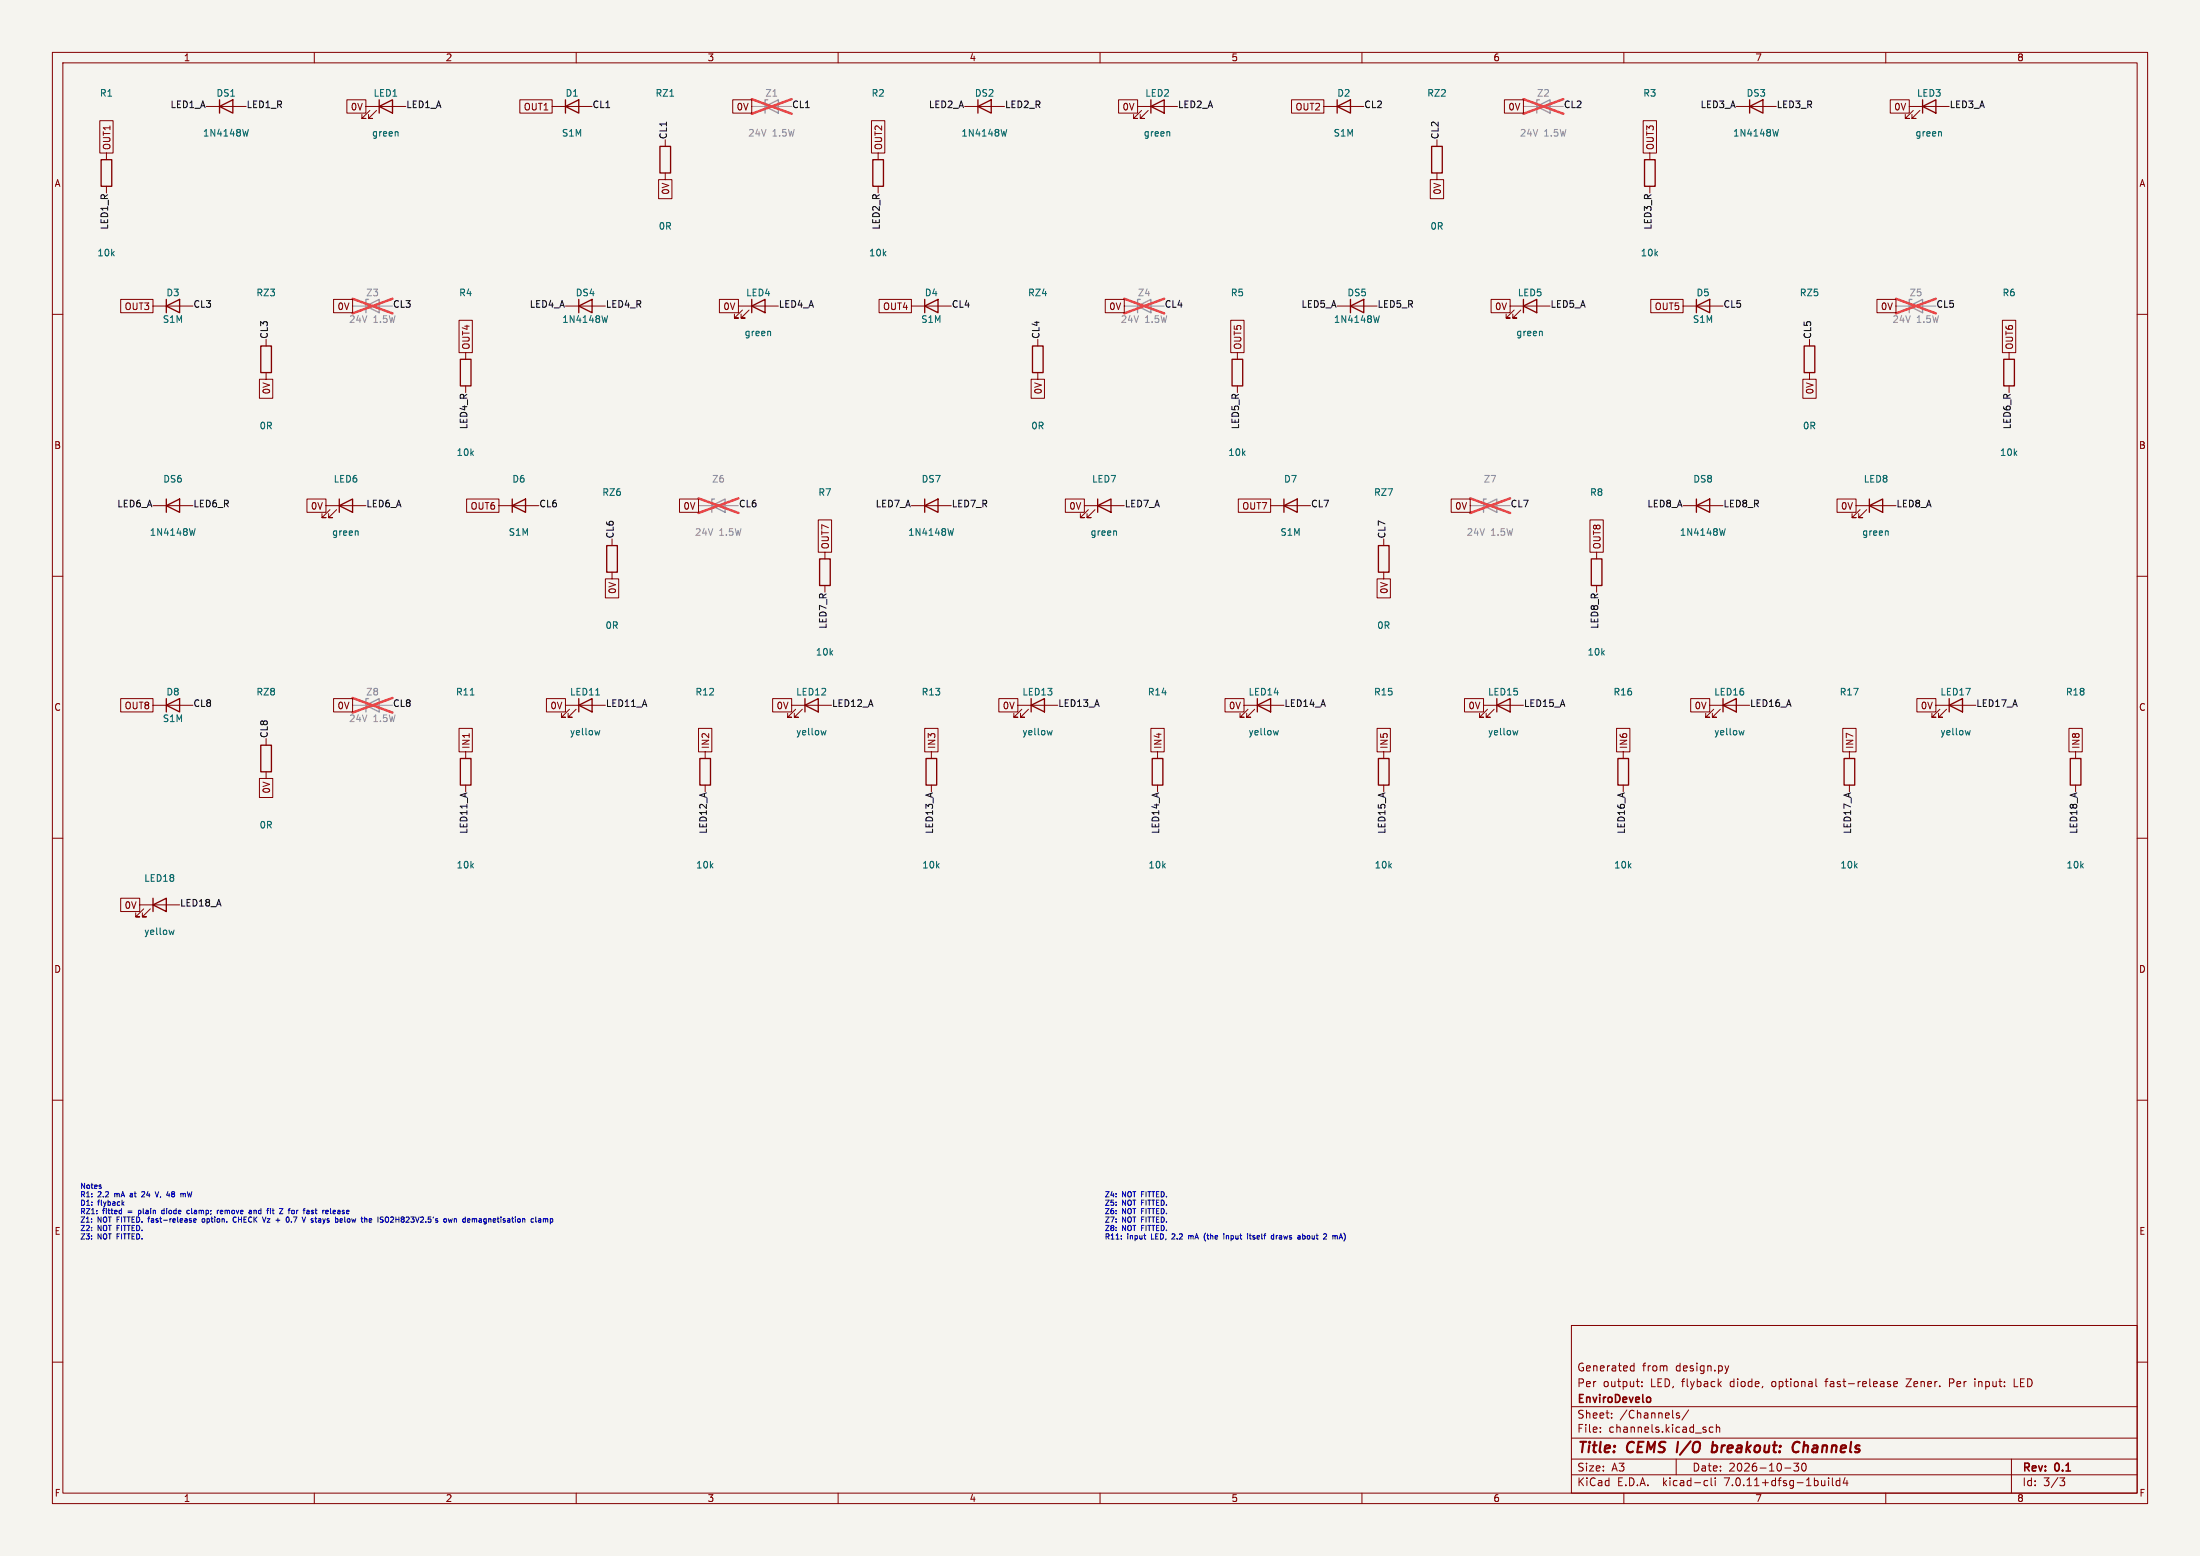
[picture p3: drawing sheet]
<svg xmlns="http://www.w3.org/2000/svg" width="420mm" height="297mm" viewBox="0 0 420 297" stroke-linecap="round" stroke-linejoin="round" font-family="sans-serif">
<path d="M0 0h420v297h-420z" fill="#f5f4ef" stroke="#f5f4ef" stroke-width=".19"/>
<g fill="none" stroke="#840000" stroke-width=".19">
<path d="M10 10h400v277h-400zM12 12h396v273h-396zM60 10v2M66.2 19.1h3.6v2.5h-3.6zM99.2 19.1h6.2v2.5h-6.2zM110 10v2M139.9 19.1h3.6v2.5h-3.6zM160 10v2M210 10v2M213.5 19.1h3.7v2.5h-3.7zM246.6 19.1h6.1v2.5h-6.1zM260 10v2"/>
<path d="M287.2 19.1h3.6v2.5h-3.6zM310 10v2M360 10v2M360.9 19.1h3.6v2.5h-3.6zM19 23h2.6v6.2h-2.6zM20.3 29.2v1.3M20.3 35.6v1.2M39.4 20.3h7.6M69.8 20.3h7.7M70.6 21.1l-1.5 1.5h.7h-.7v-.8M71.9 21.1l-1.5 1.5h.7h-.7v-.8M105.4 20.3h7.6"/>
<path d="M125.7 34.3h2.6v3.6h-2.6zM127 26.7v1.2M127 33v1.3M166.4 23h2.5v6.2h-2.5zM167.6 29.2v1.3M167.6 35.6v1.2M184.1 20.3h7.7M217.2 20.3h7.6M217.9 21.1l-1.5 1.5h.8h-.8v-.8M219.2 21.1l-1.5 1.5h.7h-.7v-.8M252.7 20.3h7.6M273 34.3h2.6v3.6h-2.6z"/>
<path d="M274.3 26.7v1.2M274.3 33v1.3M313.7 23h2.5v6.2h-2.5zM315 29.2v1.3M315 35.6v1.2M331.5 20.3h7.6M364.5 20.3h7.6M365.3 21.1l-1.6 1.5h.8h-.8v-.8M366.5 21.1l-1.5 1.5h.8h-.8v-.8M10 60h2M23 57.1h6.2v2.6h-6.2zM29.2 58.4h7.6"/>
<path d="M63.7 57.1h3.6v2.6h-3.6zM107.9 58.4h7.7M137.3 57.1h3.7v2.6h-3.7zM141 58.4h7.6M141.7 59.2l-1.5 1.5h.8h-.8v-.8M143 59.2l-1.5 1.5h.7h-.7v-.8M167.8 57.1h6.2v2.6h-6.2zM174 58.4h7.6M211 57.1h3.6v2.6h-3.6zM255.3 58.4h7.6M284.7 57.1h3.6v2.6h-3.6zM288.3 58.4h7.6"/>
<path d="M289.1 59.2l-1.6 1.5h.8h-.8v-.8M290.3 59.2l-1.5 1.5h.8h-.8v-.8M315.1 57.1h6.2v2.6h-6.2zM321.3 58.4h7.6M358.3 57.1h3.6v2.6h-3.6zM408 60h2M49.5 72.4h2.6v3.6h-2.6zM50.8 64.8v1.2M50.8 71.1v1.3M87.6 61.1h2.6v6.2h-2.6zM88.9 67.3v1.3M88.9 73.7v1.2"/>
<path d="M196.8 72.4h2.6v3.6h-2.6zM198.1 64.8v1.2M198.1 71.1v1.3M234.9 61.1h2.6v6.2h-2.6zM236.2 67.3v1.3M236.2 73.7v1.2M344.2 72.4h2.5v3.6h-2.5zM345.4 64.8v1.2M345.4 71.1v1.3M382.3 61.1h2.5v6.2h-2.5zM383.5 67.3v1.3M383.5 73.7v1.2"/>
<path d="M29.2 96.5h7.6M58.6 95.2h3.6v2.6h-3.6zM62.2 96.5h7.6M63 97.3l-1.5 1.5h.7h-.7v-.8M64.3 97.3l-1.6 1.5h.8h-.8v-.8M89.1 95.2h6.1v2.6h-6.1zM95.2 96.5h7.7M129.7 95.2h3.6v2.6h-3.6zM156.2 99.2h2.6v6.2h-2.6zM174 96.5h7.6M203.4 95.2h3.6v2.6h-3.6zM207 96.5h7.6"/>
<path d="M207.8 97.3l-1.6 1.5h.8h-.8v-.8M209 97.3l-1.5 1.5h.8h-.8v-.8M236.4 95.2h6.2v2.6h-6.2zM242.6 96.5h7.6M277 95.2h3.7v2.6h-3.7zM303.5 99.2h2.6v6.2h-2.6zM321.3 96.5h7.6M350.7 95.2h3.6v2.6h-3.6zM354.3 96.5h7.6M355.1 97.3l-1.5 1.5h.7h-.7v-.8M356.4 97.3l-1.6 1.5h.8h-.8v-.8M10 110h2"/>
<path d="M115.6 110.5h2.5v3.6h-2.5zM116.8 102.9v1.2M116.8 109.2v1.3M157.5 105.4v1.3M157.5 111.8v1.2M262.9 110.5h2.5v3.6h-2.5zM264.2 102.9v1.2M264.2 109.2v1.3M304.8 105.4v1.3M304.8 111.8v1.2M408 110h2M23 133.3h6.2v2.6h-6.2z"/>
<path d="M29.2 134.6h7.6M63.7 133.3h3.6v2.6h-3.6zM87.6 139h2.6v4.5h-2.6zM104.3 133.3h3.6v2.6h-3.6zM107.9 134.6h7.7M108.7 135.4l-1.5 1.5h.7h-.7v-.8M110 135.4l-1.5 1.5h.7h-.7v-.8M133.3 139h2.6v4.5h-2.6zM147.5 133.3h3.6v2.6h-3.6zM151.1 134.6h7.6M151.9 135.4l-1.5 1.5h.7h-.7v-.8M153.2 135.4l-1.6 1.5h.8h-.8v-.8"/>
<path d="M176.5 139h2.6v4.5h-2.6zM190.7 133.3h3.6v2.6h-3.6zM194.3 134.6h7.6M195.1 135.4l-1.6 1.5h.8h-.8v-.8M196.3 135.4l-1.5 1.5h.8h-.8v-.8M219.7 139h2.6v4.5h-2.6zM233.9 133.3h3.6v2.6h-3.6zM237.5 134.6h7.6M238.3 135.4l-1.6 1.5h.8h-.8v-.8M239.5 135.4l-1.5 1.5h.8h-.8v-.8M262.9 139h2.5v4.5h-2.5zM279.6 133.3h3.6v2.6h-3.6z"/>
<path d="M283.2 134.6h7.6M284 135.4l-1.6 1.5h.8h-.8v-.8M285.2 135.4l-1.5 1.5h.8h-.8v-.8M308.6 139h2.5v4.5h-2.5zM322.8 133.3h3.6v2.6h-3.6zM326.4 134.6h7.6M327.2 135.4l-1.6 1.5h.8h-.8v-.8M328.4 135.4l-1.5 1.5h.8h-.8v-.8M351.8 139h2.5v4.5h-2.5zM365.9 133.3h3.7v2.6h-3.7zM369.6 134.6h7.6M370.3 135.4l-1.5 1.5h.8h-.8v-.8"/>
<path d="M371.6 135.4l-1.5 1.5h.7h-.7v-.8M395 139h2.5v4.5h-2.5zM10 160h2M49.5 148.6h2.6v3.6h-2.6zM50.8 141v1.2M50.8 147.3v1.3M88.9 143.5v1.3M88.9 149.9v1.2M134.6 143.5v1.3M134.6 149.9v1.2M177.8 143.5v1.3M177.8 149.9v1.2"/>
<path d="M221 143.5v1.3M221 149.9v1.2M264.2 143.5v1.3M264.2 149.9v1.2M309.9 143.5v1.3M309.9 149.9v1.2M353.1 143.5v1.3M353.1 149.9v1.2M396.2 143.5v1.3M396.2 149.9v1.2M408 160h2M23 171.4h3.7v2.6h-3.7z"/>
<path d="M26.7 172.7h7.6M27.4 173.5l-1.5 1.5h.8h-.8v-.8M28.7 173.5l-1.5 1.5h.7h-.7v-.8M10 210h2M408 210h2M10 260h2M300 253h108v32h-108zM408 260h2M300 278.5h108M300 274.5h108M300 268.5h108M305.5 273.2v.2"/>
<path d="M305.5 272.5v.1M307.7 270.5v.2M307.7 269.8v.1M311.4 261.6h.5M311.4 260.8h.5M311.9 260.2v1.5M312.4 263.7h.5M312.8 264.7h.1M313.4 264.5v.2M313.4 263.8v.1M320 278.5v3M320.6 269.8l-.4-.1-.2 .2 .1 .2 .5 .2v.3h-.6"/>
<path d="M322.4 269.1l-1.3 1.9M327 272.5l-.4-.1-.3 .3 .1 .6h.6M327.7 272.5l.2-.1 .3 .1 .1 .9M327.7 271.9v1.5M328.2 264.1l.4 .6M328.6 263.7l-.6 .6M329.3 260.7l.4 1M329.7 261.7l-.2 .3M330 260.7l-.3 1M342.4 279.3h1l-.5 .6 .4 .1v.6l-.2 .2-.7-.2M344.2 279.4l.1-.1a.8 .8 0 0 1 .5 .7 .8 .8 0 0 1-.5 .8 1 1 0 0 1-.1-1.4zM346.7 263.2v1.3l.2 .2"/>
<path d="M360.5 263.7l.4 .1M360.5 264.2l.4 .1v.2l-.2 .2h-.3M361.5 264.2l.7-.2v-.2l-.5-.1-.2 .2 .1 .7h.6M363.9 263.2h1l-1 1.5h1M372.2 264h.5M372.7 263.2h-.5v1.5M377 263.2v.1M377 263.7v1M384 278.5v6.5M384.5 263.2v1.5h.7M60 285v2M110 285v2"/>
<path d="M160 285v2M210 285v2M260 285v2M300 281.5h108M310 285v2M325.6 282.6l.4 .1M326 283.5l-.4 .1M326.7 282.1v1.3l.2 .2M327.4 282.1v.1M327.4 282.6v1M340.7 280.2h1.2M349.1 282.1v.1"/>
<path d="M349.1 282.6v1M349.8 282.1v1.3l.2 .2M351.2 282.7l-.4-.1-.3 .3 .2 .6h.5M351.2 282.1v1.5M352.2 282l-.3 1.1h.9M352.6 282.6v1M360 285v2M393.2 282.1h1l-.5 .6 .4 .1 .1 .5-.3 .3h-.5"/>
</g>
<path d="M320.3 275.2l-.2 2M326.9 276h.8M327 275.2l-.2 2M327.6 277a.66 .66 0 0 1-.8 .1M343.6 275.4a.88 .88 0 0 0-1.1 0 .88 .88 0 0 0-.3 .9 .69 .69 0 0 0 .3 .8 .69 .69 0 0 0 .9-.1" fill="none" stroke="#840000" stroke-width=".4"/>
<path d="M315 266.8l.1 .2-.1 .6" fill="none" stroke="#840000" stroke-width=".3"/>
<g fill="none" stroke="#840000" stroke-width=".25">
<path d="M41.9 19.1v2.5M72.4 19.1v2.5M107.9 19.1v2.5M186.7 19.1v2.5M219.7 19.1v2.5M255.3 19.1v2.5M334 19.1v2.5M367 19.1v2.5M19.3 30.5h2v5.1h-2zM41.9 20.3l2.5-1.2v2.5zM72.4 20.3l2.5-1.2v2.5zM107.9 20.3l2.6-1.2v2.5z"/>
<path d="M126 27.9h2v5.1h-2zM166.6 30.5h2.1v5.1h-2.1zM186.7 20.3l2.5-1.2v2.5zM219.7 20.3l2.5-1.2v2.5zM255.3 20.3l2.5-1.2v2.5zM273.3 27.9h2v5.1h-2zM313.9 30.5h2.1v5.1h-2.1zM334 20.3l2.5-1.2v2.5zM367 20.3l2.6-1.2v2.5zM31.7 58.4l2.6-1.2v2.5zM31.7 57.2v2.5M110.5 58.4l2.5-1.2v2.5z"/>
<path d="M110.5 57.2v2.5M143.5 58.4l2.5-1.2v2.5zM143.5 57.2v2.5M176.5 58.4l2.6-1.2v2.5zM176.5 57.2v2.5M257.8 58.4l2.5-1.2v2.5zM257.8 57.2v2.5M290.8 58.4l2.6-1.2v2.5zM290.8 57.2v2.5M323.8 58.4l2.6-1.2v2.5zM323.8 57.2v2.5M49.8 66h2v5.1h-2z"/>
<path d="M87.9 68.6h2v5.1h-2zM197.1 66h2v5.1h-2zM235.2 68.6h2v5.1h-2zM344.4 66h2.1v5.1h-2.1zM382.5 68.6h2.1v5.1h-2.1zM31.7 96.5l2.6-1.2v2.5zM31.7 95.3v2.5M64.8 96.5l2.5-1.2v2.5zM64.8 95.3v2.5M97.8 96.5l2.5-1.2v2.5zM97.8 95.3v2.5M176.5 96.5l2.6-1.2v2.5z"/>
<path d="M176.5 95.3v2.5M209.5 96.5l2.6-1.2v2.5zM209.5 95.3v2.5M245.1 96.5l2.5-1.2v2.5zM245.1 95.3v2.5M323.8 96.5l2.6-1.2v2.5zM323.8 95.3v2.5M356.9 96.5l2.5-1.2v2.5zM356.9 95.3v2.5M115.8 104.1h2.1v5.1h-2.1zM156.5 106.7h2v5.1h-2zM263.1 104.1h2.1v5.1h-2.1z"/>
<path d="M303.8 106.7h2v5.1h-2zM31.7 134.6l2.6-1.2v2.5zM31.7 133.4v2.5M110.5 134.6l2.5-1.2v2.5zM110.5 133.4v2.5M153.7 134.6l2.5-1.2v2.5zM153.7 133.4v2.5M196.8 134.6l2.6-1.2v2.5zM196.8 133.4v2.5M240 134.6l2.6-1.2v2.5zM240 133.4v2.5M285.7 134.6l2.6-1.2v2.5z"/>
<path d="M285.7 133.4v2.5M328.9 134.6l2.6-1.2v2.5zM328.9 133.4v2.5M372.1 134.6l2.5-1.2v2.5zM372.1 133.4v2.5M49.8 142.2h2v5.1h-2zM87.9 144.8h2v5.1h-2zM133.6 144.8h2v5.1h-2zM176.8 144.8h2v5.1h-2zM220 144.8h2v5.1h-2zM263.1 144.8h2.1v5.1h-2.1zM308.9 144.8h2v5.1h-2z"/>
<path d="M352 144.8h2.1v5.1h-2.1zM395.2 144.8h2.1v5.1h-2.1zM29.2 172.7l2.5-1.2v2.5zM29.2 171.5v2.5"/>
</g>
<g fill="none" stroke="#006464" stroke-width=".19">
<path d="M47.4 24.7l-.3 1.3M75.9 25.2l.1 .8M192.2 24.7l-.3 1.3M223.2 25.2l.1 .8M339.5 24.7l-.3 1.3M370.6 25.2v.8M116 60.3l-.3 1.2M147 63.3l.1 .8M263.3 60.3l-.3 1.2M294.4 63.3v.8M37.3 100.9l-.3 1.3M68.3 101.4l.1 .8"/>
<path d="M182 100.9l-.3 1.3M213.1 101.4v.8M329.4 100.9l-.3 1.3M360.4 101.4l.1 .8M89.8 132.7h.7M113.7 132.7h.8M114.5 139.4l-.2 .9-.3-.6M157.7 139.4l-.3 .9-.2-.6M200.9 139.4l-.3 .9-.2-.6M244.1 139.4l-.3 .9-.2-.6M289.8 139.4l-.3 .9-.2-.6M333 139.4l-.3 .9-.2-.6"/>
<path d="M376.1 139.4l-.2 .9-.3-.6M33.2 177.5l-.2 .9-.3-.6"/>
</g>
<path d="M143.5 20.3h7.6M290.8 20.3h7.6M67.3 58.4h7.6M214.6 58.4h7.6M361.9 58.4h7.7M133.3 96.5h7.7M280.7 96.5h7.6M67.3 134.6h7.6" fill="none" stroke="#9c9b98" stroke-width=".19"/>
<g fill="none" stroke="#9c9b98" stroke-width=".25">
<path d="M146.6 19.1h-.6v2.5M293.9 19.1h-.5v2.5M146 20.3l2.6-1.2v2.5zM293.4 20.3l2.5-1.2v2.5zM69.8 58.4l2.6-1.2v2.5zM70.4 57.2h-.6v2.5M217.2 58.4l2.5-1.2v2.5zM217.7 57.2h-.5v2.5M364.5 58.4l2.5-1.2v2.5zM365 57.2h-.5v2.5M135.9 96.5l2.5-1.2v2.5zM136.4 95.3h-.5v2.5"/>
<path d="M283.2 96.5l2.5-1.2v2.5zM283.7 95.3h-.5v2.5M69.8 134.6l2.6-1.2v2.5zM70.4 133.4h-.6v2.5"/>
</g>
<g fill="none" stroke="#eb3a3d" stroke-width=".46">
<path d="M143.5 18.9l7.6 2.8M151.1 18.9l-7.6 2.8M290.8 18.9l7.6 2.8M298.4 18.9l-7.6 2.8M67.3 57l7.6 2.8M74.9 57l-7.6 2.8M214.6 57l7.6 2.8M222.2 57l-7.6 2.8M361.9 57l7.7 2.8M369.6 57l-7.7 2.8M133.3 95.1l7.7 2.8M141 95.1l-7.7 2.8"/>
<path d="M280.7 95.1l7.6 2.8M288.3 95.1l-7.6 2.8M67.3 133.2l7.6 2.8M74.9 133.2l-7.6 2.8"/>
</g>
<g fill="none" stroke="#0000c2" stroke-width=".19">
<path d="M19.3 226.6v.2M23.2 230.7v1M23.2 231.6l-.3 .1M23.4 229.7l.3 .4M23.7 229.4l-.4 .4M24.9 228.1v.3M26.4 231v1M26.4 231.6l.1 .1M26.5 231l-.1 .1M27.4 227.5l-.3 .1M27.6 227.9l-.6 .6h.6M29.6 227.5l.4 1 .3-1"/>
<path d="M31.2 231l-.3 .2v.4l.3 .1M31.8 228.1h.6M35 227.8h.3l.1 .7M36.1 231.1l-.2-.1-.2 .2 .1 .4h.3M36.4 233l.2 .1-.2 .2M37 232.8v.4h.4M37.4 232.9l-.4 .1M38.6 232.8v.4l.3 .1M41.5 231v.7M41.8 231l-.3 .2M42.4 231l-.3 .2v.4l.3 .1M42.5 231.3h-.4"/>
<path d="M44.5 232.5a.46 .46 0 0 0 0 .6 .46 .46 0 0 0 .6 .1M47.7 231l.3 .1v.6M48 231.6l-.3 .1M48 231.3h-.3M48.5 231v.7M48.6 231l-.1 .1M52 231h.3M52.1 230.7v.8l.2 .2M55 232.3l-.3 .2M55.6 233.2v.1M56.9 231l-.2 .1M59.5 231.3l.3 .1 .1 .1-.2 .2-.3-.1"/>
<path d="M59.5 231.1h.3M63.1 231.6l.1 .1M64 231.1l-.3-.1-.1 .2v.4h.4M64.1 231.3h-.5M65.3 232.7l.1 .2-.5 .1M65.8 232.3v.8l.2 .2M70.6 232.6l.3 .1 .1 .2-.5 .1M70.9 233.2l-.3 .1M74.1 232.4v.7M75 232.3l-.4 .1M75.1 232.7l-.6 .6h.6M86.3 232.6l-.2 .7-.1-.5-.2 .5"/>
<path d="M86.7 232.7h.4v.6M86.7 232.6v.7M88.8 232.3v1M91 232.7v.6M91.5 233v.2M102.8 232.7h.4v.6M103.2 232.9l-.4 .2 .1 .2 .3-.1M103.7 232.7l.3-.1 .1 .2M103.7 232.6v.7M104.1 232.8l.2-.2 .2 .1 .1 .6M104.1 232.8v.5M218.3 235.8h.4"/>
<path d="M218.6 236.5h.1M223.8 235.6h-.1M224.3 235.9l-.6 .6h.6M226.9 235.8v.7M227.3 235.9h-.4M230.2 235.4l-.2 .2M230.4 235.8h.4M233.6 235.5v.1M234.1 235.8v.7M234.5 235.9h-.4M238.5 235.8h.4M238.6 235.5v.9l.3 .1"/>
<path d="M239.2 236.5h.1M239.3 235.8l-.1 .2 .1 .2M242.9 235.8l.3 .1M243.2 236.5h-.3M243.2 235.5v1M243.6 235.8v.7M243.9 235.8l-.3 .2M248.7 235.9l.3-.1 .2 .2-.1 .5h-.4M248.7 235.5v1M254.4 235.8v.7M254.6 235.8l-.2 .1M255.7 236.2h.5"/>
<path d="M256 235.5l.3 1M256.5 235.4l.2 .2"/>
</g>
<g font-size="2.8" fill="#840000">
<text x="301" y="277.9">Title:</text>
<text x="310.6" y="277.9">CEMS</text>
<text x="321" y="277.9">I/O</text>
<text x="328.4" y="277.9">breakout:</text>
<text x="344.7" y="277.9">Channels</text>
</g>
<g font-size="2.1" fill="#840000">
<text x="301" y="262">Generated</text>
<text x="313.5" y="262">from</text>
<text x="319.9" y="262">design.py</text>
<text x="301" y="268.2">EnviroDevelo</text>
<text x="301" y="265">Per</text>
<text x="306" y="265">output:</text>
<text x="315.2" y="265">LED, flyback</text>
<text x="330.5" y="265">diode,</text>
<text x="338.6" y="265">optional</text>
<text x="349.1" y="265">fast-release</text>
<text x="364.7" y="265">Zener.</text>
<text x="373" y="265">Per</text>
<text x="378" y="265">input:</text>
<text x="385.6" y="265">LED</text>
<text x="301" y="273.7">File:</text>
<text x="301" y="271">Sheet:</text>
<text x="307.1" y="273.7">channels.kicad_sch</text>
<text x="309.2" y="271">/Channels/</text>
<text x="301" y="281.1">Size:</text>
<text x="307.6" y="281.1">A3</text>
<text x="323" y="281.1">Date:</text>
<text x="330" y="281.1">2026-10-30</text>
<text x="386" y="281.3">Rev:</text>
<text x="392.4" y="281.3">0.1</text>
<text x="301" y="283.9">KiCad</text>
<text x="308.7" y="283.9">E.D.A.</text>
<text x="317.6" y="283.9">kicad-cli</text>
<text x="329.5" y="283.9">7.0.11+dfsg-1build4</text>
<text x="386" y="283.9">Id:</text>
<text x="390.1" y="283.9">3/3</text>
</g>
<g font-size="1.8" fill="#840000">
<text x="35" y="11.9">1</text>
<text x="85" y="11.9">2</text>
<text x="135" y="11.9">3</text>
<text x="185" y="11.9">4</text>
<text x="235" y="11.9">5</text>
<text x="285" y="11.9">6</text>
<text x="335" y="11.9">7</text>
<text x="385" y="11.9">8</text>
<text x="66.9" y="21.3">0V</text>
<text x="99.9" y="21.3">OUT1</text>
<text x="140.5" y="21.3">0V</text>
<text x="214.2" y="21.3">0V</text>
<text x="247.2" y="21.3">OUT2</text>
<text x="287.9" y="21.3">0V</text>
<text x="361.5" y="21.3">0V</text>
<text x="21.3" y="28.7" transform="rotate(-90 21.3 28.7)">OUT1</text>
<text x="168.6" y="28.7" transform="rotate(-90 168.6 28.7)">OUT2</text>
<text x="315.9" y="28.7" transform="rotate(-90 315.9 28.7)">OUT3</text>
<text x="10.3" y="35.9">A</text>
<text x="408.3" y="35.9">A</text>
<text x="128" y="37.3" transform="rotate(-90 128 37.3)">0V</text>
<text x="275.3" y="37.3" transform="rotate(-90 275.3 37.3)">0V</text>
<text x="23.7" y="59.4">OUT3</text>
<text x="64.3" y="59.4">0V</text>
<text x="138" y="59.4">0V</text>
<text x="168.5" y="59.4">OUT4</text>
<text x="211.7" y="59.4">0V</text>
<text x="285.3" y="59.4">0V</text>
<text x="315.8" y="59.4">OUT5</text>
<text x="359" y="59.4">0V</text>
<text x="89.9" y="66.8" transform="rotate(-90 89.9 66.8)">OUT4</text>
<text x="237.2" y="66.8" transform="rotate(-90 237.2 66.8)">OUT5</text>
<text x="384.5" y="66.8" transform="rotate(-90 384.5 66.8)">OUT6</text>
<text x="51.8" y="75.4" transform="rotate(-90 51.8 75.4)">0V</text>
<text x="199.1" y="75.4" transform="rotate(-90 199.1 75.4)">0V</text>
<text x="346.4" y="75.4" transform="rotate(-90 346.4 75.4)">0V</text>
<text x="10.3" y="85.9">B</text>
<text x="408.2" y="85.9">B</text>
<text x="59.3" y="97.5">0V</text>
<text x="89.7" y="97.5">OUT6</text>
<text x="130.4" y="97.5">0V</text>
<text x="204" y="97.5">0V</text>
<text x="237.1" y="97.5">OUT7</text>
<text x="277.7" y="97.5">0V</text>
<text x="351.4" y="97.5">0V</text>
<text x="158.4" y="104.9" transform="rotate(-90 158.4 104.9)">OUT7</text>
<text x="305.8" y="104.9" transform="rotate(-90 305.8 104.9)">OUT8</text>
<text x="117.8" y="113.5" transform="rotate(-90 117.8 113.5)">0V</text>
<text x="265.1" y="113.5" transform="rotate(-90 265.1 113.5)">0V</text>
<text x="10.3" y="135.9">C</text>
<text x="23.7" y="135.6">OUT8</text>
<text x="64.3" y="135.6">0V</text>
<text x="105" y="135.6">0V</text>
<text x="148.2" y="135.6">0V</text>
<text x="191.3" y="135.6">0V</text>
<text x="234.5" y="135.6">0V</text>
<text x="280.2" y="135.6">0V</text>
<text x="323.4" y="135.6">0V</text>
<text x="366.6" y="135.6">0V</text>
<text x="408.2" y="135.9">C</text>
<text x="89.9" y="143" transform="rotate(-90 89.9 143)">IN1</text>
<text x="135.6" y="143" transform="rotate(-90 135.6 143)">IN2</text>
<text x="178.8" y="143" transform="rotate(-90 178.8 143)">IN3</text>
<text x="221.9" y="143" transform="rotate(-90 221.9 143)">IN4</text>
<text x="265.1" y="143" transform="rotate(-90 265.1 143)">IN5</text>
<text x="310.8" y="143" transform="rotate(-90 310.8 143)">IN6</text>
<text x="354" y="143" transform="rotate(-90 354 143)">IN7</text>
<text x="397.2" y="143" transform="rotate(-90 397.2 143)">IN8</text>
<text x="51.8" y="151.6" transform="rotate(-90 51.8 151.6)">0V</text>
<text x="23.7" y="173.7">0V</text>
<text x="10.3" y="185.9">D</text>
<text x="408.2" y="185.9">D</text>
<text x="10.3" y="235.9">E</text>
<text x="408.3" y="235.9">E</text>
<text x="10.3" y="285.9">F</text>
<text x="35" y="286.9">1</text>
<text x="85" y="286.9">2</text>
<text x="135" y="286.9">3</text>
<text x="185" y="286.9">4</text>
<text x="235" y="286.9">5</text>
<text x="285" y="286.9">6</text>
<text x="335" y="286.9">7</text>
<text x="385" y="286.9">8</text>
<text x="408.3" y="285.9">F</text>
</g>
<g font-size="1.8" fill="#006464">
<text x="19" y="18.6">R1</text>
<text x="41.2" y="18.6">DS1</text>
<text x="71.2" y="18.6">LED1</text>
<text x="107.9" y="18.6">D1</text>
<text x="125.1" y="18.6">RZ1</text>
<text x="166.3" y="18.6">R2</text>
<text x="186" y="18.6">DS2</text>
<text x="218.5" y="18.6">LED2</text>
<text x="255.2" y="18.6">D2</text>
<text x="272.4" y="18.6">RZ2</text>
<text x="313.6" y="18.6">R3</text>
<text x="333.3" y="18.6">DS3</text>
<text x="365.9" y="18.6">LED3</text>
<text x="38.7" y="26.3">1N4148W</text>
<text x="70.9" y="26.3">green</text>
<text x="107.2" y="26.3">S1M</text>
<text x="183.4" y="26.3">1N4148W</text>
<text x="218.2" y="26.3">green</text>
<text x="254.5" y="26.3">S1M</text>
<text x="330.8" y="26.3">1N4148W</text>
<text x="365.6" y="26.3">green</text>
<text x="125.7" y="44">0R</text>
<text x="273" y="44">0R</text>
<text x="18.5" y="49.1">10k</text>
<text x="165.8" y="49.1">10k</text>
<text x="313.1" y="49.1">10k</text>
<text x="31.7" y="56.7">D3</text>
<text x="48.9" y="56.7">RZ3</text>
<text x="87.6" y="56.7">R4</text>
<text x="109.8" y="56.7">DS4</text>
<text x="142.3" y="56.7">LED4</text>
<text x="176.5" y="56.7">D4</text>
<text x="196.2" y="56.7">RZ4</text>
<text x="234.9" y="56.7">R5</text>
<text x="257.1" y="56.7">DS5</text>
<text x="289.7" y="56.7">LED5</text>
<text x="323.8" y="56.7">D5</text>
<text x="343.5" y="56.7">RZ5</text>
<text x="382.2" y="56.7">R6</text>
<text x="31" y="61.8">S1M</text>
<text x="107.2" y="61.8">1N4148W</text>
<text x="142" y="64.4">green</text>
<text x="175.8" y="61.8">S1M</text>
<text x="254.6" y="61.8">1N4148W</text>
<text x="289.4" y="64.4">green</text>
<text x="323.1" y="61.8">S1M</text>
<text x="49.5" y="82.1">0R</text>
<text x="196.8" y="82.1">0R</text>
<text x="344.1" y="82.1">0R</text>
<text x="87.1" y="87.2">10k</text>
<text x="234.4" y="87.2">10k</text>
<text x="381.7" y="87.2">10k</text>
<text x="31.1" y="92.3">DS6</text>
<text x="63.6" y="92.3">LED6</text>
<text x="97.7" y="92.3">D6</text>
<text x="114.9" y="94.8">RZ6</text>
<text x="156.1" y="94.8">R7</text>
<text x="175.9" y="92.3">DS7</text>
<text x="208.4" y="92.3">LED7</text>
<text x="245" y="92.3">D7</text>
<text x="262.2" y="94.8">RZ7</text>
<text x="303.5" y="94.8">R8</text>
<text x="323.2" y="92.3">DS8</text>
<text x="355.7" y="92.3">LED8</text>
<text x="28.5" y="102.5">1N4148W</text>
<text x="63.3" y="102.5">green</text>
<text x="97" y="102.5">S1M</text>
<text x="173.3" y="102.5">1N4148W</text>
<text x="208.1" y="102.5">green</text>
<text x="244.3" y="102.5">S1M</text>
<text x="320.6" y="102.5">1N4148W</text>
<text x="355.4" y="102.5">green</text>
<text x="115.5" y="120.2">0R</text>
<text x="155.7" y="125.3">10k</text>
<text x="262.8" y="120.2">0R</text>
<text x="303" y="125.3">10k</text>
<text x="31.7" y="132.9">D8</text>
<text x="48.9" y="132.9">RZ8</text>
<text x="87" y="132.9">R11</text>
<text x="108.7" y="132.9">LED11</text>
<text x="132.7" y="132.9">R12</text>
<text x="151.9" y="132.9">LED12</text>
<text x="175.9" y="132.9">R13</text>
<text x="195.1" y="132.9">LED13</text>
<text x="219" y="132.9">R14</text>
<text x="238.3" y="132.9">LED14</text>
<text x="262.2" y="132.9">R15</text>
<text x="284" y="132.9">LED15</text>
<text x="307.9" y="132.9">R16</text>
<text x="327.2" y="132.9">LED16</text>
<text x="351.1" y="132.9">R17</text>
<text x="370.3" y="132.9">LED17</text>
<text x="394.3" y="132.9">R18</text>
<text x="31" y="138">S1M</text>
<text x="108.7" y="140.6">yellow</text>
<text x="151.9" y="140.6">yellow</text>
<text x="195.1" y="140.6">yellow</text>
<text x="238.3" y="140.6">yellow</text>
<text x="284" y="140.6">yellow</text>
<text x="327.2" y="140.6">yellow</text>
<text x="370.3" y="140.6">yellow</text>
<text x="49.5" y="158.3">0R</text>
<text x="87.1" y="166">10k</text>
<text x="132.8" y="166">10k</text>
<text x="176" y="166">10k</text>
<text x="219.2" y="166">10k</text>
<text x="262.3" y="166">10k</text>
<text x="308.1" y="166">10k</text>
<text x="351.2" y="166">10k</text>
<text x="394.4" y="166">10k</text>
<text x="27.4" y="168.5">LED18</text>
<text x="27.4" y="178.7">yellow</text>
</g>
<g font-size="1.8" fill="#0f0f0f">
<text x="32.5" y="20.8">LED1_A</text>
<text x="47" y="20.8">LED1_R</text>
<text x="77.5" y="20.8">LED1_A</text>
<text x="113" y="20.8">CL1</text>
<text x="151.1" y="20.8">CL1</text>
<text x="177.2" y="20.8">LED2_A</text>
<text x="191.8" y="20.8">LED2_R</text>
<text x="224.8" y="20.8">LED2_A</text>
<text x="260.3" y="20.8">CL2</text>
<text x="298.4" y="20.8">CL2</text>
<text x="324.6" y="20.8">LED3_A</text>
<text x="339.1" y="20.8">LED3_R</text>
<text x="372.1" y="20.8">LED3_A</text>
<text x="127.5" y="26.7" transform="rotate(-90 127.5 26.7)">CL1</text>
<text x="274.8" y="26.7" transform="rotate(-90 274.8 26.7)">CL2</text>
<text x="20.8" y="43.9" transform="rotate(-90 20.8 43.9)">LED1_R</text>
<text x="168.2" y="43.9" transform="rotate(-90 168.2 43.9)">LED2_R</text>
<text x="315.5" y="43.9" transform="rotate(-90 315.5 43.9)">LED3_R</text>
<text x="36.8" y="58.9">CL3</text>
<text x="74.9" y="58.9">CL3</text>
<text x="101" y="58.9">LED4_A</text>
<text x="115.6" y="58.9">LED4_R</text>
<text x="148.6" y="58.9">LED4_A</text>
<text x="181.6" y="58.9">CL4</text>
<text x="222.2" y="58.9">CL4</text>
<text x="248.4" y="58.9">LED5_A</text>
<text x="262.9" y="58.9">LED5_R</text>
<text x="295.9" y="58.9">LED5_A</text>
<text x="328.9" y="58.9">CL5</text>
<text x="369.6" y="58.9">CL5</text>
<text x="51.3" y="64.8" transform="rotate(-90 51.3 64.8)">CL3</text>
<text x="198.6" y="64.8" transform="rotate(-90 198.6 64.8)">CL4</text>
<text x="346" y="64.8" transform="rotate(-90 346 64.8)">CL5</text>
<text x="89.4" y="82" transform="rotate(-90 89.4 82)">LED4_R</text>
<text x="236.7" y="82" transform="rotate(-90 236.7 82)">LED5_R</text>
<text x="384.1" y="82" transform="rotate(-90 384.1 82)">LED6_R</text>
<text x="22.3" y="97">LED6_A</text>
<text x="36.8" y="97">LED6_R</text>
<text x="69.8" y="97">LED6_A</text>
<text x="102.9" y="97">CL6</text>
<text x="141" y="97">CL6</text>
<text x="167.1" y="97">LED7_A</text>
<text x="181.6" y="97">LED7_R</text>
<text x="214.6" y="97">LED7_A</text>
<text x="250.2" y="97">CL7</text>
<text x="288.3" y="97">CL7</text>
<text x="314.4" y="97">LED8_A</text>
<text x="328.9" y="97">LED8_R</text>
<text x="361.9" y="97">LED8_A</text>
<text x="117.4" y="102.9" transform="rotate(-90 117.4 102.9)">CL6</text>
<text x="264.7" y="102.9" transform="rotate(-90 264.7 102.9)">CL7</text>
<text x="158" y="120.1" transform="rotate(-90 158 120.1)">LED7_R</text>
<text x="305.3" y="120.1" transform="rotate(-90 305.3 120.1)">LED8_R</text>
<text x="36.8" y="135.1">CL8</text>
<text x="74.9" y="135.1">CL8</text>
<text x="115.6" y="135.1">LED11_A</text>
<text x="158.7" y="135.1">LED12_A</text>
<text x="201.9" y="135.1">LED13_A</text>
<text x="245.1" y="135.1">LED14_A</text>
<text x="290.8" y="135.1">LED15_A</text>
<text x="334" y="135.1">LED16_A</text>
<text x="377.2" y="135.1">LED17_A</text>
<text x="51.3" y="141" transform="rotate(-90 51.3 141)">CL8</text>
<text x="89.4" y="159.3" transform="rotate(-90 89.4 159.3)">LED11_A</text>
<text x="135.1" y="159.3" transform="rotate(-90 135.1 159.3)">LED12_A</text>
<text x="178.3" y="159.3" transform="rotate(-90 178.3 159.3)">LED13_A</text>
<text x="221.5" y="159.3" transform="rotate(-90 221.5 159.3)">LED14_A</text>
<text x="264.7" y="159.3" transform="rotate(-90 264.7 159.3)">LED15_A</text>
<text x="310.4" y="159.3" transform="rotate(-90 310.4 159.3)">LED16_A</text>
<text x="353.6" y="159.3" transform="rotate(-90 353.6 159.3)">LED17_A</text>
<text x="396.8" y="159.3" transform="rotate(-90 396.8 159.3)">LED18_A</text>
<text x="34.3" y="173.2">LED18_A</text>
</g>
<g font-size="1.8" fill="#939391">
<text x="146" y="18.6">Z1</text>
<text x="293.3" y="18.6">Z2</text>
<text x="142.7" y="26.3">24V</text>
<text x="147.4" y="26.3">1.5W</text>
<text x="290.1" y="26.3">24V</text>
<text x="294.7" y="26.3">1.5W</text>
<text x="69.8" y="56.7">Z3</text>
<text x="217.1" y="56.7">Z4</text>
<text x="364.4" y="56.7">Z5</text>
<text x="66.5" y="61.8">24V</text>
<text x="71.2" y="61.8">1.5W</text>
<text x="213.9" y="61.8">24V</text>
<text x="218.5" y="61.8">1.5W</text>
<text x="361.2" y="61.8">24V</text>
<text x="365.9" y="61.8">1.5W</text>
<text x="135.8" y="92.3">Z6</text>
<text x="283.2" y="92.3">Z7</text>
<text x="132.6" y="102.5">24V</text>
<text x="137.3" y="102.5">1.5W</text>
<text x="279.9" y="102.5">24V</text>
<text x="284.6" y="102.5">1.5W</text>
<text x="69.8" y="132.9">Z8</text>
<text x="66.5" y="138">24V</text>
<text x="71.2" y="138">1.5W</text>
</g>
<g font-size="1.4" fill="#0000c2">
<text x="15.2" y="227.3">Notes</text>
<text x="15.2" y="228.9">R1:</text>
<text x="15.2" y="230.5">D1:</text>
<text x="15.2" y="232.1">RZ1:</text>
<text x="15.2" y="233.7">Z1:</text>
<text x="18.6" y="233.7">NOT FITTED.</text>
<text x="18.7" y="228.9">2.2</text>
<text x="18.7" y="230.5">flyback</text>
<text x="19.6" y="232.1">fitted</text>
<text x="22.1" y="228.9">mA</text>
<text x="24.6" y="232.1">=</text>
<text x="25.3" y="228.9">at</text>
<text x="26.9" y="232.1">plain</text>
<text x="27.8" y="228.9">24</text>
<text x="28.8" y="233.7">fast-release</text>
<text x="30.7" y="228.9">V,</text>
<text x="31.6" y="232.1">diode</text>
<text x="33.1" y="228.9">48</text>
<text x="36" y="228.9">mW</text>
<text x="36.7" y="232.1">clamp;</text>
<text x="39.3" y="233.7">option.</text>
<text x="42.7" y="232.1">remove</text>
<text x="45.5" y="233.7">CHECK</text>
<text x="49" y="232.1">and</text>
<text x="51.4" y="233.7">Vz</text>
<text x="52.8" y="232.1">fit</text>
<text x="54.1" y="233.7">+</text>
<text x="55.4" y="232.1">Z</text>
<text x="56.4" y="233.7">0.7</text>
<text x="57.4" y="232.1">for</text>
<text x="59.8" y="233.7">V stays</text>
<text x="60.5" y="232.1">fast</text>
<text x="64.4" y="232.1">release</text>
<text x="66.5" y="233.7">below</text>
<text x="71.8" y="233.7">the</text>
<text x="75.2" y="233.7">ISO2H823V2.5's</text>
<text x="88" y="233.7">own</text>
<text x="91.9" y="233.7">demagnetisation</text>
<text x="105.2" y="233.7">clamp</text>
<text x="210.8" y="228.9">Z4:</text>
<text x="210.8" y="230.5">Z5:</text>
<text x="210.8" y="232.1">Z6:</text>
<text x="210.8" y="233.7">Z7:</text>
<text x="214.2" y="228.9">NOT FITTED.</text>
<text x="214.2" y="230.5">NOT FITTED.</text>
<text x="214.2" y="232.1">NOT FITTED.</text>
<text x="214.2" y="233.7">NOT FITTED.</text>
<text x="15.2" y="235.3">Z2:</text>
<text x="15.2" y="236.9">Z3:</text>
<text x="18.6" y="235.3">NOT FITTED.</text>
<text x="18.6" y="236.9">NOT FITTED.</text>
<text x="210.8" y="235.3">Z8:</text>
<text x="210.8" y="236.9">R11:</text>
<text x="214.2" y="235.3">NOT FITTED.</text>
<text x="215.2" y="236.9">input</text>
<text x="220" y="236.9">LED,</text>
<text x="224.2" y="236.9">2.2</text>
<text x="227.6" y="236.9">mA</text>
<text x="230.8" y="236.9">(the</text>
<text x="234.8" y="236.9">input</text>
<text x="239.6" y="236.9">itself</text>
<text x="244.4" y="236.9">draws</text>
<text x="249.8" y="236.9">about</text>
<text x="255" y="236.9">2</text>
<text x="256.9" y="236.9">mA)</text>
</g>
</svg>
